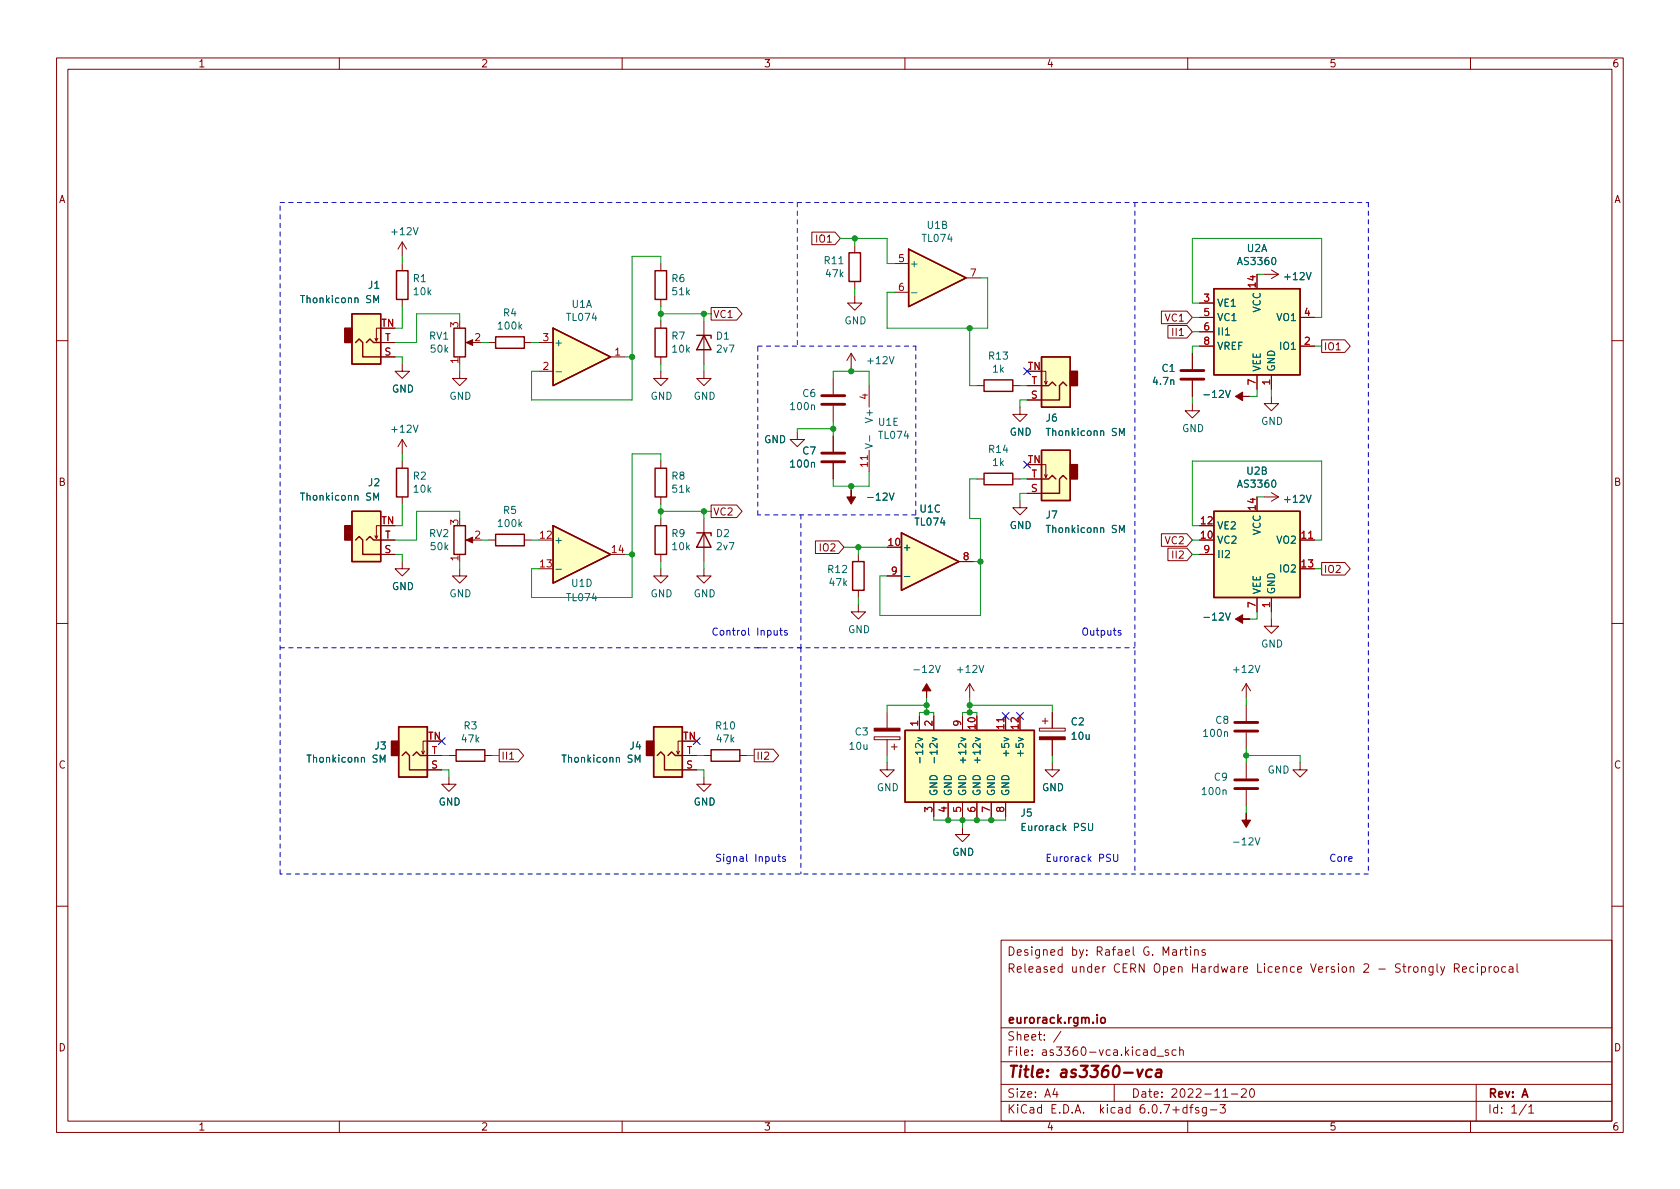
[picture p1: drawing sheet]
<svg xmlns="http://www.w3.org/2000/svg" width="297mm" height="210mm" viewBox="0 0 297 210" stroke-linecap="round" stroke-linejoin="round" font-family="sans-serif">
<g fill="none" stroke="#840000" stroke-width=".18">
<path d="M10 10.2h277v190.1h-277zM12 12.2h273v186.1h-273zM60 10.2v2M110 10.2v2M160 10.2v2M210 10.2v2M260 10.2v2M66.8 59.8l-.3 .5M67.3 58h-.8v2.3l-.2-.5M71.1 42.8v2.5M71.1 46.6v1.3M71.1 53v1.2"/>
<path d="M71.1 42.8l-.7 1.3M71.1 42.8l.8 1.3M116.8 46.6v1.3M116.8 53v1.2M116.8 56.8v1.2M124.5 56.8v7.6M125.7 54.4h4.6l.9 1.1-.9 1.1h-4.6zM143.5 41h4.1l1 1.2-1 1.1h-4.1zM151.1 52.3v1.3h1.3l-1.3 1.3-1.2-1.3h1.2M151.1 43.4v1.3M151.1 49.8v1.2M158.1 46.6h2.6"/>
<path d="M158.1 51.7h2.6M170.8 49.1h2.6M205.3 55h4.6l.9 1.1-.9 1.1h-4.6zM206.5 57.6h3.4l.9 1.1-.9 1.1h-3.4zM212.1 53.6h2.5M212.1 56.1h2.5M212.1 58.7h2.5M223.5 48.5h2.6M224.8 47.7l1.3 .8M226.1 48.5l-1.3 .8M229.9 56.1h2.5M10 60.2h2"/>
<path d="M67.3 63.1h2.5M67.3 60.6h2.5M71.1 64.4v1.3h1.3l-1.3 1.2-1.3-1.2h1.3M71.1 77.7v2.6M71.1 77.7l-.7 1.3M71.1 77.7l.8 1.3M81.3 65.7v1.2h1.2l-1.2 1.3-1.3-1.3h1.3M82.8 60.6h1M86.4 60.6h1.2M92.7 60.6h1.3M95.2 60.6h2.6M95.2 65.7h2.6"/>
<path d="M107.9 63.1h2.6M116.8 65.7v1.2h1.3l-1.3 1.3-1.2-1.3h1.2M116.8 63.1v1.3M124.5 65.7v1.2h1.2l-1.2 1.3-1.3-1.3h1.3M141 76.4v1.3h1.2l-1.2 1.3-1.3-1.3h1.3M147.3 66.9v2.8M147.3 71.7v2.8M147.3 77.1v2.8M150.5 62.5l-.8 1.2M150.5 62.5v2.5M150.5 62.5l.8 1.2M153.7 68.2v3.8"/>
<path d="M153.7 79.6v3.8M172.7 68.2h1.3M179.1 68.2h1.2M180.3 72v1.3h1.3l-1.3 1.2-1.2-1.2h1.2M181.6 70.7h2.5M181.6 68.2h2.5M184.1 65.7h.8v2.2l.3-.5M184.7 67.4l.2 .5M210.8 71.4v1.2h1.3l-1.3 1.3-1.3-1.3h1.3M210.8 62.5v2.8M210.8 67.3v2.8M212.1 61.2h2.5"/>
<path d="M222.2 66.3v2.5M224.8 70.1v1.3h1.3l-1.3 1.2-1.3-1.2h1.3M224.8 66.3v2.5M229.9 61.2h2.5M233.7 60.1h4.1l.9 1.1-.9 1.1h-4.1zM285 60.2h2M66.8 94.7l-.3 .5M67.3 93h-.8v2.2l-.2-.5M67.3 95.5h2.5M67.3 98h2.5M71.1 99.3v1.3h1.3l-1.3 1.2-1.3-1.2h1.3M71.1 81.5v1.3"/>
<path d="M71.1 87.9v1.2M82.8 95.5h1M86.4 95.5h1.2M92.7 95.5h1.3M116.8 81.5v1.3M116.8 87.9v1.2M116.8 91.7v1.3M116.8 98v1.3M124.5 91.7v7.6M125.7 89.3h4.6l.9 1.1-.9 1.1h-4.6zM144.2 95.7h4.1l.9 1.1-.9 1.1h-4.1zM147.3 81.9v2.8"/>
<path d="M151.8 98v1.3M169.5 99.3h2.6M172.7 84.7h1.3M179.1 84.7h1.2M180.3 88.5v1.3h1.3l-1.3 1.3-1.2-1.3h1.2M181.6 84.7h2.5M181.6 87.2h2.5M184.1 82.2h.8v2.2l.3-.5M184.7 83.9l.2 .5M205.3 94.4h4.6l.9 1.1-.9 1.1h-4.6zM206.5 96.9h3.4l.9 1.1-.9 1.1h-3.4zM212.1 98h2.5"/>
<path d="M223.5 87.9h2.6M224.8 87.1l1.3 .8M226.1 87.9l-1.3 .7M229.9 95.5h2.5M233.7 99.5h4.1l.9 1.1-.9 1.1h-4.1zM10 110.2h2M81.3 100.6v1.2h1.2l-1.2 1.3-1.3-1.3h1.3M116.8 100.6v1.2h1.3l-1.3 1.3-1.2-1.3h1.2M124.5 100.6v1.2h1.2l-1.2 1.3-1.3-1.3h1.3M151.8 106.9v1.3h1.2l-1.2 1.3-1.3-1.3h1.3M151.8 104.4v1.3M156.8 101.8h2.6"/>
<path d="M222.2 105.7v2.5M224.8 109.5v1.2h1.3l-1.3 1.3-1.3-1.3h1.3M224.8 105.7v2.5M285 110.2h2M75.1 132.8l-.3 .5M75.6 131.1h-.8v2.2l-.3-.5M75.6 136.1h2.5M75.6 133.6h2.5M79.4 137.4v1.3h1.2l-1.2 1.2-1.3-1.2h1.3M79.4 133.6h1.2M85.7 133.6h1.3M88.3 132.5h3.3l1 1.1-1 1.1h-3.3z"/>
<path d="M90.1 134.3h.7M120.1 132.8l-.2 .5M120.6 131.1h-.7v2.2l-.3-.5M120.6 136.1h2.6M120.6 133.6h2.6M124.5 137.4v1.3h1.2l-1.2 1.2-1.3-1.2h1.3M124.5 133.6h1.2M130.8 133.6h1.3M133.3 132.5h3.4l1 1.1-1 1.1h-3.4zM154.6 130.3h4.5v.5h-4.5zM156.8 134.9v1.2h1.3l-1.3 1.3-1.2-1.3h1.2M156.8 126v2.8"/>
<path d="M156.8 130.8v2.8M157.6 132.1h1M158.1 131.6v1M162.6 126.6v2.6M165.1 126.6v2.6M170.2 126.6v2.6M171.4 120.9l-.7 1.3M171.4 120.9v2.5M171.4 120.9l.8 1.3M177.8 126.6v2.6M183.8 128.8h4.5v.5h-4.5zM184.3 127.5h1"/>
<path d="M184.8 127v1M186.1 134.9v1.2h1.2l-1.2 1.3-1.3-1.3h1.3M186.1 126v2.8M186.1 130.8v2.8M220.3 120.9v2.5M220.3 124.7v2.8M220.3 129.5v2.8M220.3 134.9v2.8M220.3 139.7v2.8M220.3 120.9l-.7 1.3M220.3 120.9l.8 1.3M229.9 134.9v1.2h1.2l-1.2 1.3-1.3-1.3h1.3"/>
<path d="M165.1 141.9v2.5M167.6 141.9v2.5M170.2 146.3v1.3h1.2l-1.2 1.2-1.3-1.2h1.3M170.2 141.9v2.5M172.7 141.9v2.5M175.3 141.9v2.5M177.8 141.9v2.5M10 160.2h2M177 166.3h108v32h-108zM207.4 168h.5l.1 .9M208 168.3l-.5 .1a.29 .29 0 0 0-.2 .2 .29 .29 0 0 0 .2 .3h.5M208.7 167.9v1"/>
<path d="M209.1 167.9l-.2 .1-.2 .2M209.4 167.9h.6M209.6 167.4v1.3l.4 .2M210.5 167.4v.2M210.5 167.9v1M211.2 168.1l.2-.2 .4 .1 .1 .9M211.2 167.9v1M213.1 168l-.4-.1-.2 .2 .1 .3 .5 .1v.4h-.6M253.4 170.9v1.2l-.3 .3h-.4M253.4 171l-.5-.1-.3 .3v.4l.2 .3h.6M254.1 170.4v1.3l.2 .2M254.7 170.9l.4 1"/>
<path d="M255.4 170.9l-.5 1.4-.2 .1M257.1 171.2l.8-.1 .1-.2-.1-.3-.2-.2h-.6v1.5M257.5 171.2l.5 .7M258.6 171.4l.7-.1-.1-.3-.4-.1-.2 .2 .1 .8h.5M260.6 171l-.5-.1-.2 .3v.4l.1 .3h.6M261.2 170.4v.2M261.2 170.9v1M261.9 171l.5-.1 .2 .3v.4l-.1 .3h-.6M261.9 170.9v1.5M263.3 170.9v1M263.7 170.9l-.3 .1-.1 .2M264.3 171l.4-.1 .2 .3v.4l-.2 .3h-.4l-.2-.3v-.4z"/>
<path d="M266.2 171l-.4-.1-.3 .3v.4l.2 .3h.5M266.9 171h.5l.1 .9M267.5 171.3l-.5 .1a.29 .29 0 0 0-.2 .2 .29 .29 0 0 0 .2 .3h.5M268.2 170.4v1.3l.2 .2M285 160.2h2M60 198.3v2M110 198.3v2M160 198.3v2M177 194.8h108M177 191.8h108M177 187.8h108M177 181.8h108"/>
<path d="M186.5 192.5l-.4 1h1M186.9 193v1M187.6 182.4l-1.3 1.9M197 191.8v3M204.2 185.7l-.4-.1-.3 .3v.4l.1 .3h.6M204.2 185.1v1.5M204.6 186.8h1.1M206.6 185.7l-.4-.1-.2 .2 .1 .3 .5 .1v.4h-.6M207.9 185.7l-.4-.1-.3 .3v.4l.2 .3h.5M208.6 185.8l.2-.2 .3 .1 .1 .9M208.6 185.1v1.5M209.9 195.9l-.5-.1-.3 .3v.4l.2 .3h.6"/>
<path d="M209.9 195.3v1.5M210 198.3v2M210.4 195.8h.5M210.9 195.3l-.3 .2v1.3M211.9 195.9l-.3-.1-.2 .2v.3l.5 .1v.4h-.5M213.3 195.8v1.2l-.3 .3h-.4M213.3 195.9l-.4-.1-.3 .3v.4l.1 .3h.6M214 196.3h1.1M215.7 195.3h.9l-.5 .6 .5 .1v.7l-.2 .1h-.5l-.2-.1M216.2 194h.9M217.7 193.5h1.2M219.5 192.7l.6-.2 .2 .2 .1 .3-1 1h1"/>
<path d="M221.1 192.7l.2-.2a.81 .81 0 0 1 .6 .7 .81 .81 0 0 1-.3 .8h-.2a.81 .81 0 0 1-.3-1.3zM260 198.3v2M261 191.8v6.5M269.9 195.3l-1.3 1.9M270.3 195.8l.4-.5v1.5M270.3 196.8h.9"/>
</g>
<path d="M201.1 189.1l.3 1.4 .7-1.4M203.7 189.2a.66 .66 0 0 0-1 .3l-.1 .6 .2 .3 .1 .1 .6-.1M204.5 189.2l.2-.1 .6 .1-.1 1.3M205.3 189.6l-.6 .1a.4 .4 0 0 0-.4 .3 .4 .4 0 0 0 .3 .5l.6-.1" fill="none" stroke="#840000" stroke-width=".4"/>
<path d="M194.7 180.1l.2-.2 .4 .2 .1 .5-.1 .3h-.4l-.2-.1z" fill="none" stroke="#840000" stroke-width=".3"/>
<g fill="none" stroke="#840000" stroke-width=".25">
<path d="M62.2 55.5h5.1v8.9h-5.1zM70.1 47.9h2v5.1h-2zM80.3 58h2v5.1h-2zM87.6 59.6h5.1v2h-5.1zM97.8 58l10.1 5.1-10.1 5.1zM115.8 58h2.1v5.1h-2.1zM115.8 47.9h2.1v5.1h-2.1zM123.2 59.3h2.5v.5M124.5 59.3l1.2 2.5h-2.5zM150.1 44.7h2v5.1h-2zM160.7 44.1l10.1 5-10.1 5.1zM214.6 51h15.3v15.3h-15.3z"/>
<path d="M62.9 60.6l.6-.7 .6 .7v2.5h3.2M64.8 60.6l.6-.7 .6 .7h1.3M174 67.2h5.1v2h-5.1zM184.1 63.1h5.1v8.9h-5.1zM184.1 79.6h5.1v8.9h-5.1zM184.1 68.2h1.3l.7-.6 .6 .6M188.6 68.2l-.6-.6-.7 .6v2.5h-3.2M62.2 90.4h5.1v8.9h-5.1zM62.9 95.5l.6-.6 .6 .6v2.5h3.2M64.8 95.5l.6-.6 .6 .6h1.3M70.1 82.8h2v5.1h-2zM80.3 93h2v5h-2z"/>
<path d="M87.6 94.5h5.1v2h-5.1zM97.8 93l10.1 5-10.1 5.1zM115.8 82.8h2.1v5.1h-2.1zM115.8 93h2.1v5h-2.1zM123.2 94.2h2.5v.5M124.5 94.2l1.2 2.6h-2.5zM150.7 99.3h2.1v5.1h-2.1zM159.4 94.2l10.1 5.1-10.1 5.1zM174 83.7h5.1v2h-5.1zM184.1 84.7h1.3l.7-.6 .6 .6M188.6 84.7l-.6-.6-.7 .6v2.5h-3.2M214.6 90.4h15.3v15.3h-15.3z"/>
<path d="M70.5 128.5h5.1v8.9h-5.1zM71.1 133.6l.7-.6 .6 .6v2.5h3.2M73 133.6l.7-.6 .6 .6h1.3M80.6 132.6h5.1v2h-5.1zM115.6 128.5h5v8.9h-5zM116.2 133.6l.6-.6 .7 .6v2.5h3.1M118.1 133.6l.6-.6 .7 .6h1.2M125.7 132.6h5.1v2h-5.1zM160 129.2h22.9v12.7h-22.9z"/>
</g>
<g fill="#ffffc2" stroke="#ffffc2" stroke-width=".18">
<path d="M214.6 90.4h15.3v15.3h-15.3z"/>
<path d="M62.2 55.5h5.1v8.9h-5.1z"/>
<path d="M62.2 90.4h5.1v8.9h-5.1z"/>
<path d="M184.1 63.1h5.1v8.9h-5.1z"/>
<path d="M214.6 51h15.3v15.3h-15.3z"/>
<path d="M97.8 58l10.1 5.1-10.1 5.1z"/>
<path d="M160 129.2h22.9v12.7h-22.9z"/>
<path d="M70.5 128.5h5.1v8.9h-5.1z"/>
<path d="M159.4 94.2l10.1 5.1-10.1 5.1z"/>
<path d="M115.6 128.5h5v8.9h-5z"/>
<path d="M97.8 93l10.1 5-10.1 5.1z"/>
<path d="M160.7 44.1l10.1 5-10.1 5.1z"/>
<path d="M184.1 79.6h5.1v8.9h-5.1z"/>
</g>
<path d="M145.3 71.5h4.1M145.3 70h4.1M208.8 67.1h4.1M208.8 65.5h4.1M145.3 81.7h4.1M145.3 80.1h4.1M218.3 139.4h4.1M218.3 137.9h4.1M218.3 129.3h4.1M218.3 127.8h4.1" fill="none" stroke="#840000" stroke-width=".51"/>
<g fill="#840000" stroke="#840000" stroke-width=".18">
<path d="M220.3 143.8v1.2h.8l-.8 1.3-.7-1.3h.7z"/>
<path d="M218.4 109.5l1.3-.8v.8h1.3h-1.3v.7z"/>
<path d="M218.4 70.1l1.3-.8v.8h1.3h-1.3v.8z"/>
<path d="M183.8 130.3h4.5v.5h-4.5z"/>
<path d="M154.6 128.8h4.5v.5h-4.5z"/>
<path d="M163.8 120.9l.8 1.3h-.8v1.2v-1.2h-.7z"/>
<path d="M82.4 95.5l1.2-.5v1z"/>
<path d="M150.5 86.6v1.3h.8l-.8 1.2-.8-1.2h.8z"/>
<path d="M82.4 60.6l1.2-.5v1z"/>
</g>
<g fill="#840000" stroke="#840000" stroke-width=".25">
<path d="M61 58h1.2v2.6h-1.2z"/>
<path d="M61 93h1.2v2.5h-1.2z"/>
<path d="M189.2 65.7h1.3v2.5h-1.3z"/>
<path d="M69.2 131.1h1.3v2.5h-1.3z"/>
<path d="M114.3 131.1h1.3v2.5h-1.3z"/>
<path d="M189.2 82.2h1.3v2.5h-1.3z"/>
</g>
<g fill="none" stroke="#006464" stroke-width=".18">
<path d="M66.1 53.5v-1.2l.4 .9 .4-.9v1.2M161.2 51.8h.9M216.7 59.2h.7M98.3 65.7h1M153 78.5l1.2 .4-1.2 .4M153.8 77.1v.9M197.9 77v-1.2l.5 .9 .4-.9v1.2M66.1 88.5v-1.3l.4 .9 .4-.9v1.3M197.9 94.2v-1.3l.5 .9 .4-.9v1.3M98.3 100.7h1M159.9 101.9h1M67.2 134.8v-1.3l.4 .9 .5-.9v1.3"/>
<path d="M112.3 134.8v-1.3l.4 .9 .5-.9v1.3M162.7 133.9v1M165.2 133.9v1M170.3 133.9v1M172.8 133.9v1M192.5 145.6v1l.2 .3 .4-.1 .1-.2v-1"/>
</g>
<path d="M136.9 111.5v.8h.3l.2-.1M137.4 111.5v.8M137.8 111.5h.5M138 111.1v1l.3 .2M139.2 111.5h-.3l-.2 .2v.1l.5 .2v.3h-.5M198.2 111.5h-.3l-.2 .2v.1l.5 .2v.3h-.5M137.5 151.5h.5M137.7 151.1v1l.3 .2M138.8 151.5h-.3l-.1 .2v.1l.4 .2v.3h-.4M196.9 151.1v1l.2 .2h.3l.2-.2v-1" fill="none" stroke="#0000c2" stroke-width=".18"/>
<g fill="none" stroke="#0000c2" stroke-width=".18" stroke-dasharray=".8 .8">
<path d="M49.5 35.8h192.4M141 35.8v25.4M200.7 35.8v118.8M241.9 35.8v118.8M134 61.2h27.9M161.9 61.2v29.9M134 91.1v-29.9M141.6 91.1v23.4M161.9 91.1h-27.9M49.5 114.5h151.2M134 114.5h.6M141.6 114.5h-.6"/>
<path d="M141.6 114.5v40.1M49.5 154.6v-118.8M241.9 154.6h-192.4"/>
</g>
<g fill="none" stroke="#009600" stroke-width=".18">
<path d="M71.1 45.3v1.3M71.1 54.2v3.8h-1.3M81.3 56.8v-1.3h-7.6v5.1h-3.9M116.8 46.6v-1.3h-5v25.4h-17.8v-5h1.2M116.8 54.2v2.6M116.8 55.5h8.9M124.5 55.5v1.3M148.6 42.2h8.2v4.4h1.3M151.1 42.2v1.2M151.1 51v1.3M171.4 58v10.2h1.3M173.4 49.1h1.2v8.9h-17.8v-6.3h1.3"/>
<path d="M210.8 56.1h1.3M210.8 58.7h1.3M212.1 53.6h-1.3v-11.4h22.9v13.9h-1.3M222.2 48.5h1.3M69.8 63.1h1.3v1.3M81.3 64.4v1.3M85.1 60.6h1.3M94 60.6h1.2M110.5 63.1h1.3M116.8 64.4v1.3M124.5 64.4v1.3M147.3 66.9v-1.2h6.4v2.5"/>
<path d="M147.3 74.5v2.6M147.3 75.8h-6.3v.6M150.5 65v.7M180.3 68.2h1.3M181.6 70.7h-1.3v1.3M210.8 70.1v1.3M212.1 61.2h-1.3v1.3M222.2 68.8v1.3h-1.2M224.8 68.8v1.3M232.4 61.2h1.3M69.8 98h1.3v1.3M71.1 80.3v1.2"/>
<path d="M71.1 89.1v3.9h-1.3M81.3 91.7v-1.3h-7.6v5.1h-3.9M81.3 99.3v1.3M85.1 95.5h1.3M94 95.5h1.2M110.5 98h1.3M116.8 81.5v-1.2h-5v25.4h-17.8v-5.1h1.2M116.8 89.1v2.6M116.8 99.3v1.3M116.8 90.4h8.9M124.5 90.4v1.3M124.5 99.3v1.3"/>
<path d="M149.2 96.8h7.6M150.5 86v.6M151.8 96.8v1.2M153.7 83.4v2.6h-6.4v-1.3M172.1 99.3h1.3M172.7 84.7h-1.3v7h2v17.1h-17.8v-7h1.2M180.3 84.7h1.3M181.6 87.2h-1.3v1.3M210.8 95.5h1.3M210.8 98h1.3M212.1 93h-1.3v-11.5h22.9v14h-1.3M222.2 87.9h1.3"/>
<path d="M151.8 105.7v1.2M222.2 108.2v1.3h-1.2M224.8 108.2v1.3M232.4 100.6h1.3M78.1 133.6h1.3M78.1 136.1h1.3v1.3M87 133.6h1.3M123.2 136.1h1.3v1.3M123.2 133.6h1.3M132.1 133.6h1.2M156.8 133.6v1.3M162.6 126.6v-.6h2.5v.6"/>
<path d="M163.8 124.7h-7v1.3M163.8 123.4v2.6M170.2 126.6v-.6h2.5v.6M171.4 124.7h14.7v1.3M171.4 123.4v2.6M186.1 133.6v1.3M220.3 133.6h9.6v1.3M220.3 123.4v1.3M220.3 132.3v2.6M165.1 144.4v.6h12.7v-.6M167.6 144.4v.6M170.2 144.4v1.9"/>
<path d="M172.7 144.4v.6M175.3 144.4v.6M220.3 142.5v1.3"/>
</g>
<path d="M181 65l1.2 1.3M182.2 65l-1.2 1.3M181 81.6l1.2 1.2M182.2 81.6l-1.2 1.2M77.5 130.4l1.2 1.3M78.7 130.4l-1.2 1.3M122.6 130.4l1.2 1.3M123.8 130.4l-1.2 1.3M177.2 126l1.2 1.2M178.4 126l-1.2 1.2M179.7 126l1.2 1.2M180.9 126l-1.2 1.2" fill="none" stroke="#000084" stroke-width=".18"/>
<g fill="#009600" stroke="#009600" stroke-width=".18">
<circle cx="150.5" cy="65.7" r=".46"/>
<circle cx="151.8" cy="96.8" r=".46"/>
<circle cx="150.5" cy="86" r=".46"/>
<circle cx="151.1" cy="42.2" r=".46"/>
<circle cx="220.3" cy="133.6" r=".46"/>
<circle cx="172.7" cy="145" r=".46"/>
<circle cx="171.4" cy="124.7" r=".46"/>
<circle cx="175.3" cy="145" r=".46"/>
<circle cx="167.6" cy="145" r=".46"/>
<circle cx="170.2" cy="145" r=".46"/>
<circle cx="173.4" cy="99.3" r=".46"/>
<circle cx="163.8" cy="126" r=".46"/>
<circle cx="171.4" cy="126" r=".46"/>
<circle cx="163.8" cy="124.7" r=".46"/>
<circle cx="171.4" cy="58" r=".46"/>
<circle cx="124.5" cy="55.5" r=".46"/>
<circle cx="124.5" cy="90.4" r=".46"/>
<circle cx="147.3" cy="75.8" r=".46"/>
<circle cx="116.8" cy="55.5" r=".46"/>
<circle cx="111.8" cy="63.1" r=".46"/>
<circle cx="116.8" cy="90.4" r=".46"/>
<circle cx="111.8" cy="98" r=".46"/>
</g>
<text font-size="2.8" fill="#840000" x="178" y="190.6">Title: as3360-vca</text>
<g font-size="2.1" fill="#840000">
<text x="178" y="172">Released under CERN Open Hardware Licence Version 2 - Strongly Reciprocal</text>
<text x="178" y="169">Designed by: Rafael G. Martins</text>
<text x="178" y="184">Sheet: /</text>
<text x="178" y="181">eurorack.rgm.io</text>
<text x="178" y="186.7">File: as3360-vca.kicad_sch</text>
<text x="178" y="196.9">KiCad E.D.A. kicad 6.0.7+dfsg-3</text>
<text x="178" y="194.1">Size: A4</text>
<text x="200" y="194.1">Date: 2022-11-20</text>
<text x="263" y="194.1">Rev: A</text>
<text x="263" y="196.9">Id: 1/1</text>
</g>
<g font-size="1.8" fill="#840000">
<text x="35" y="11.9">1</text>
<text x="85" y="11.9">2</text>
<text x="135" y="11.9">3</text>
<text x="185" y="11.9">4</text>
<text x="235" y="11.9">5</text>
<text x="285" y="11.9">6</text>
<text x="10.3" y="35.9">A</text>
<text x="285.3" y="35.9">A</text>
<text x="144.5" y="42.9">IO1</text>
<text x="126" y="56.2">VC1</text>
<text x="206.1" y="56.9">VC1</text>
<text x="207.6" y="59.4">II1</text>
<text x="234" y="61.9">IO1</text>
<text x="10.3" y="85.9">B</text>
<text x="285.3" y="85.9">B</text>
<text x="126" y="91.1">VC2</text>
<text x="145.1" y="97.5">IO2</text>
<text x="206.1" y="96.2">VC2</text>
<text x="207.6" y="98.8">II2</text>
<text x="234" y="101.3">IO2</text>
<text x="10.3" y="135.9">C</text>
<text x="88.6" y="134.3">II1</text>
<text x="133.7" y="134.3">II2</text>
<text x="285.3" y="135.9">C</text>
<text x="10.3" y="185.9">D</text>
<text x="285.3" y="185.9">D</text>
<text x="35" y="199.9">1</text>
<text x="85" y="199.9">2</text>
<text x="135" y="199.9">3</text>
<text x="185" y="199.9">4</text>
<text x="235" y="199.9">5</text>
<text x="285" y="199.9">6</text>
</g>
<g font-size="1.8" fill="#006464">
<text x="69.4" y="41.6">+12V</text>
<text x="164" y="40.5">U1B</text>
<text x="145.8" y="46.7">R11</text>
<text x="160.8" y="47.2">+</text>
<text x="163.2" y="42.8">TL074</text>
<text x="219.1" y="46.9">AS3360</text>
<text x="220.5" y="44.5">U2A</text>
<text x="53.5" y="53.6">Thonkiconn SM</text>
<text x="65.2" y="51">J1</text>
<text x="73.1" y="49.9">R1</text>
<text x="73.2" y="52.2">10k</text>
<text x="118.8" y="49.9">R6</text>
<text x="118.9" y="52.2">51k</text>
<text x="146.1" y="49">47k</text>
<text x="227.3" y="49.5">+12V</text>
<text x="88.2" y="58.3">100k</text>
<text x="89" y="56">R4</text>
<text x="100.3" y="56.7">TL074</text>
<text x="101.1" y="54.4">U1A</text>
<text x="149.3" y="57.3">GND</text>
<text x="215.1" y="54.2">VE1</text>
<text x="215.1" y="56.8">VC1</text>
<text x="215.1" y="59.3">II1</text>
<text x="222.9" y="55.3" transform="rotate(-90 222.9 55.3)">VCC</text>
<text x="225.8" y="56.8">VO1</text>
<text x="75.9" y="60">RV1</text>
<text x="76.2" y="62.4">50k</text>
<text x="97.9" y="61.2">+</text>
<text x="118.8" y="60">R7</text>
<text x="118.9" y="62.4">10k</text>
<text x="126.7" y="60">D1</text>
<text x="126.8" y="62.4">2v7</text>
<text x="153.6" y="64.4">+12V</text>
<text x="174.9" y="63.6">R13</text>
<text x="175.5" y="65.9">1k</text>
<text x="205.5" y="65.8">C1</text>
<text x="215.1" y="61.8">VREF</text>
<text x="222.9" y="65.8" transform="rotate(-90 222.9 65.8)">VEE</text>
<text x="225.4" y="65.8" transform="rotate(-90 225.4 65.8)">GND</text>
<text x="226.5" y="61.8">IO1</text>
<text x="69.3" y="69.4">GND</text>
<text x="79.4" y="70.7">GND</text>
<text x="115" y="70.7">GND</text>
<text x="122.6" y="70.7">GND</text>
<text x="141.9" y="70.2">C6</text>
<text x="204" y="68.1">4.7n</text>
<text x="213.2" y="70.4">-12V</text>
<text x="69.4" y="76.5">+12V</text>
<text x="139.9" y="72.5">100n</text>
<text x="154.3" y="74.3" transform="rotate(-90 154.3 74.3)">V+</text>
<text x="155.3" y="75.3">U1E</text>
<text x="155.5" y="77.6">TL074</text>
<text x="178.5" y="77">GND</text>
<text x="185" y="74.5">J6</text>
<text x="185.4" y="77.1">Thonkiconn SM</text>
<text x="209" y="76.4">GND</text>
<text x="223" y="75.1">GND</text>
<text x="135.1" y="78.4">GND</text>
<text x="139.9" y="82.7">100n</text>
<text x="141.9" y="80.4">C7</text>
<text x="174.9" y="80.1">R14</text>
<text x="175.5" y="82.4">1k</text>
<text x="220.5" y="83.9">U2B</text>
<text x="53.5" y="88.5">Thonkiconn SM</text>
<text x="65.2" y="86">J2</text>
<text x="73.1" y="84.8">R2</text>
<text x="73.2" y="87.1">10k</text>
<text x="118.8" y="84.8">R8</text>
<text x="118.9" y="87.1">51k</text>
<text x="153.8" y="88.5">-12V</text>
<text x="219.1" y="86.2">AS3360</text>
<text x="227.3" y="88.9">+12V</text>
<text x="75.9" y="95">RV2</text>
<text x="88.2" y="93.2">100k</text>
<text x="89" y="90.9">R5</text>
<text x="118.8" y="95">R9</text>
<text x="126.7" y="95">D2</text>
<text x="161.9" y="92.9">TL074</text>
<text x="162.7" y="90.6">U1C</text>
<text x="178.5" y="93.5">GND</text>
<text x="185" y="91.7">J7</text>
<text x="185.4" y="94.2">Thonkiconn SM</text>
<text x="215.1" y="93.6">VE2</text>
<text x="222.9" y="94.7" transform="rotate(-90 222.9 94.7)">VCC</text>
<text x="76.2" y="97.3">50k</text>
<text x="97.9" y="96.1">+</text>
<text x="118.9" y="97.3">10k</text>
<text x="126.8" y="97.3">2v7</text>
<text x="146.5" y="101.3">R12</text>
<text x="159.5" y="97.4">+</text>
<text x="215.1" y="96.1">VC2</text>
<text x="215.1" y="98.7">II2</text>
<text x="225.8" y="96.1">VO2</text>
<text x="226.5" y="101.2">IO2</text>
<text x="69.3" y="104.3">GND</text>
<text x="79.4" y="105.6">GND</text>
<text x="100.3" y="106.3">TL074</text>
<text x="101.1" y="103.8">U1D</text>
<text x="115" y="105.6">GND</text>
<text x="122.6" y="105.6">GND</text>
<text x="146.7" y="103.6">47k</text>
<text x="222.9" y="105.2" transform="rotate(-90 222.9 105.2)">VEE</text>
<text x="225.4" y="105.2" transform="rotate(-90 225.4 105.2)">GND</text>
<text x="149.9" y="112">GND</text>
<text x="213.2" y="109.7">-12V</text>
<text x="162" y="119">-12V</text>
<text x="169.4" y="119">+12V</text>
<text x="218.3" y="119">+12V</text>
<text x="223" y="114.5">GND</text>
<text x="81.7" y="131.3">47k</text>
<text x="82.1" y="129">R3</text>
<text x="126.6" y="129">R10</text>
<text x="126.8" y="131.3">47k</text>
<text x="151.2" y="130">C3</text>
<text x="189.4" y="128.3">C2</text>
<text x="189.6" y="130.8">10u</text>
<text x="212.9" y="130.3">100n</text>
<text x="215" y="128">C8</text>
<text x="54.7" y="134.8">Thonkiconn SM</text>
<text x="66.3" y="132.5">J3</text>
<text x="99.8" y="134.8">Thonkiconn SM</text>
<text x="111.4" y="132.5">J4</text>
<text x="150.3" y="132.6">10u</text>
<text x="163.2" y="133.7" transform="rotate(-90 163.2 133.7)">-12v</text>
<text x="165.7" y="133.7" transform="rotate(-90 165.7 133.7)">-12v</text>
<text x="170.8" y="134.2" transform="rotate(-90 170.8 134.2)">+12v</text>
<text x="173.4" y="134.2" transform="rotate(-90 173.4 134.2)">+12v</text>
<text x="178.4" y="133.2" transform="rotate(-90 178.4 133.2)">+5v</text>
<text x="181" y="133.2" transform="rotate(-90 181 133.2)">+5v</text>
<text x="224.1" y="136.8">GND</text>
<text x="77.5" y="142.4">GND</text>
<text x="122.6" y="142.4">GND</text>
<text x="155" y="139.9">GND</text>
<text x="165.7" y="140.8" transform="rotate(-90 165.7 140.8)">GND</text>
<text x="168.3" y="140.8" transform="rotate(-90 168.3 140.8)">GND</text>
<text x="170.8" y="140.8" transform="rotate(-90 170.8 140.8)">GND</text>
<text x="173.4" y="140.8" transform="rotate(-90 173.4 140.8)">GND</text>
<text x="175.9" y="140.8" transform="rotate(-90 175.9 140.8)">GND</text>
<text x="178.4" y="140.8" transform="rotate(-90 178.4 140.8)">GND</text>
<text x="184.2" y="139.9">GND</text>
<text x="212.7" y="140.6">100n</text>
<text x="214.7" y="138">C9</text>
<text x="180.5" y="144.4">J5</text>
<text x="181.1" y="146.9">Eurorack PSU</text>
<text x="218.5" y="149.5">-12V</text>
<text x="168.3" y="151.3">GND</text>
</g>
<g font-size="1.8" fill="#a90000">
<text x="158.9" y="46.3">5</text>
<text x="158.9" y="51.4">6</text>
<text x="171.6" y="48.9">7</text>
<text x="212.9" y="53.3">3</text>
<text x="222" y="50.8" transform="rotate(-90 222 50.8)">14</text>
<text x="67.4" y="57.8">TN</text>
<text x="81" y="57.9" transform="rotate(-90 81 57.9)">3</text>
<text x="212.9" y="55.9">5</text>
<text x="212.9" y="58.4">6</text>
<text x="230.6" y="55.9">4</text>
<text x="68" y="62.9">S</text>
<text x="68" y="60.3">T</text>
<text x="81" y="64.2" transform="rotate(-90 81 64.2)">1</text>
<text x="84" y="60.3">2</text>
<text x="96" y="65.4">2</text>
<text x="96" y="60.3">3</text>
<text x="108.7" y="62.9">1</text>
<text x="181.7" y="65.4">TN</text>
<text x="212.9" y="61">8</text>
<text x="230.6" y="61">2</text>
<text x="153.4" y="70.6" transform="rotate(-90 153.4 70.6)">4</text>
<text x="182.3" y="70.5">S</text>
<text x="182.3" y="67.9">T</text>
<text x="222" y="68.1" transform="rotate(-90 222 68.1)">7</text>
<text x="224.5" y="68.1" transform="rotate(-90 224.5 68.1)">1</text>
<text x="153.4" y="82.5" transform="rotate(-90 153.4 82.5)">11</text>
<text x="181.7" y="81.9">TN</text>
<text x="182.3" y="87">S</text>
<text x="182.3" y="84.4">T</text>
<text x="67.4" y="92.7">TN</text>
<text x="68" y="95.2">T</text>
<text x="81" y="92.8" transform="rotate(-90 81 92.8)">3</text>
<text x="84" y="95.2">2</text>
<text x="95.5" y="95.2">12</text>
<text x="212.4" y="95.2">10</text>
<text x="212.4" y="92.7">12</text>
<text x="222" y="90.1" transform="rotate(-90 222 90.1)">14</text>
<text x="230.2" y="95.2">11</text>
<text x="68" y="97.8">S</text>
<text x="81" y="99.2" transform="rotate(-90 81 99.2)">1</text>
<text x="95.5" y="100.3">13</text>
<text x="108.2" y="97.8">14</text>
<text x="157.1" y="96.5">10</text>
<text x="157.6" y="101.6">9</text>
<text x="170.3" y="99.1">8</text>
<text x="212.9" y="97.8">9</text>
<text x="230.2" y="100.3">13</text>
<text x="222" y="107.4" transform="rotate(-90 222 107.4)">7</text>
<text x="224.5" y="107.4" transform="rotate(-90 224.5 107.4)">1</text>
<text x="75.7" y="130.8">TN</text>
<text x="120.7" y="130.8">TN</text>
<text x="162.3" y="128.4" transform="rotate(-90 162.3 128.4)">1</text>
<text x="164.8" y="128.4" transform="rotate(-90 164.8 128.4)">2</text>
<text x="169.9" y="128.4" transform="rotate(-90 169.9 128.4)">9</text>
<text x="172.5" y="128.9" transform="rotate(-90 172.5 128.9)">10</text>
<text x="177.5" y="128.9" transform="rotate(-90 177.5 128.9)">11</text>
<text x="180.1" y="128.9" transform="rotate(-90 180.1 128.9)">12</text>
<text x="76.2" y="135.9">S</text>
<text x="76.3" y="133.3">T</text>
<text x="121.3" y="135.9">S</text>
<text x="121.4" y="133.3">T</text>
<text x="164.8" y="143.6" transform="rotate(-90 164.8 143.6)">3</text>
<text x="167.4" y="143.6" transform="rotate(-90 167.4 143.6)">4</text>
<text x="169.9" y="143.6" transform="rotate(-90 169.9 143.6)">5</text>
<text x="172.5" y="143.6" transform="rotate(-90 172.5 143.6)">6</text>
<text x="175" y="143.6" transform="rotate(-90 175 143.6)">7</text>
<text x="177.5" y="143.6" transform="rotate(-90 177.5 143.6)">8</text>
</g>
<g font-size="1.8" fill="#0000c2">
<text x="125.7" y="112.4">Control Inputs</text>
<text x="191.1" y="112.4">Outputs</text>
<text x="126.4" y="152.4">Signal Inputs</text>
<text x="184.8" y="152.4">Eurorack PSU</text>
<text x="234.9" y="152.4">Core</text>
</g>
</svg>
